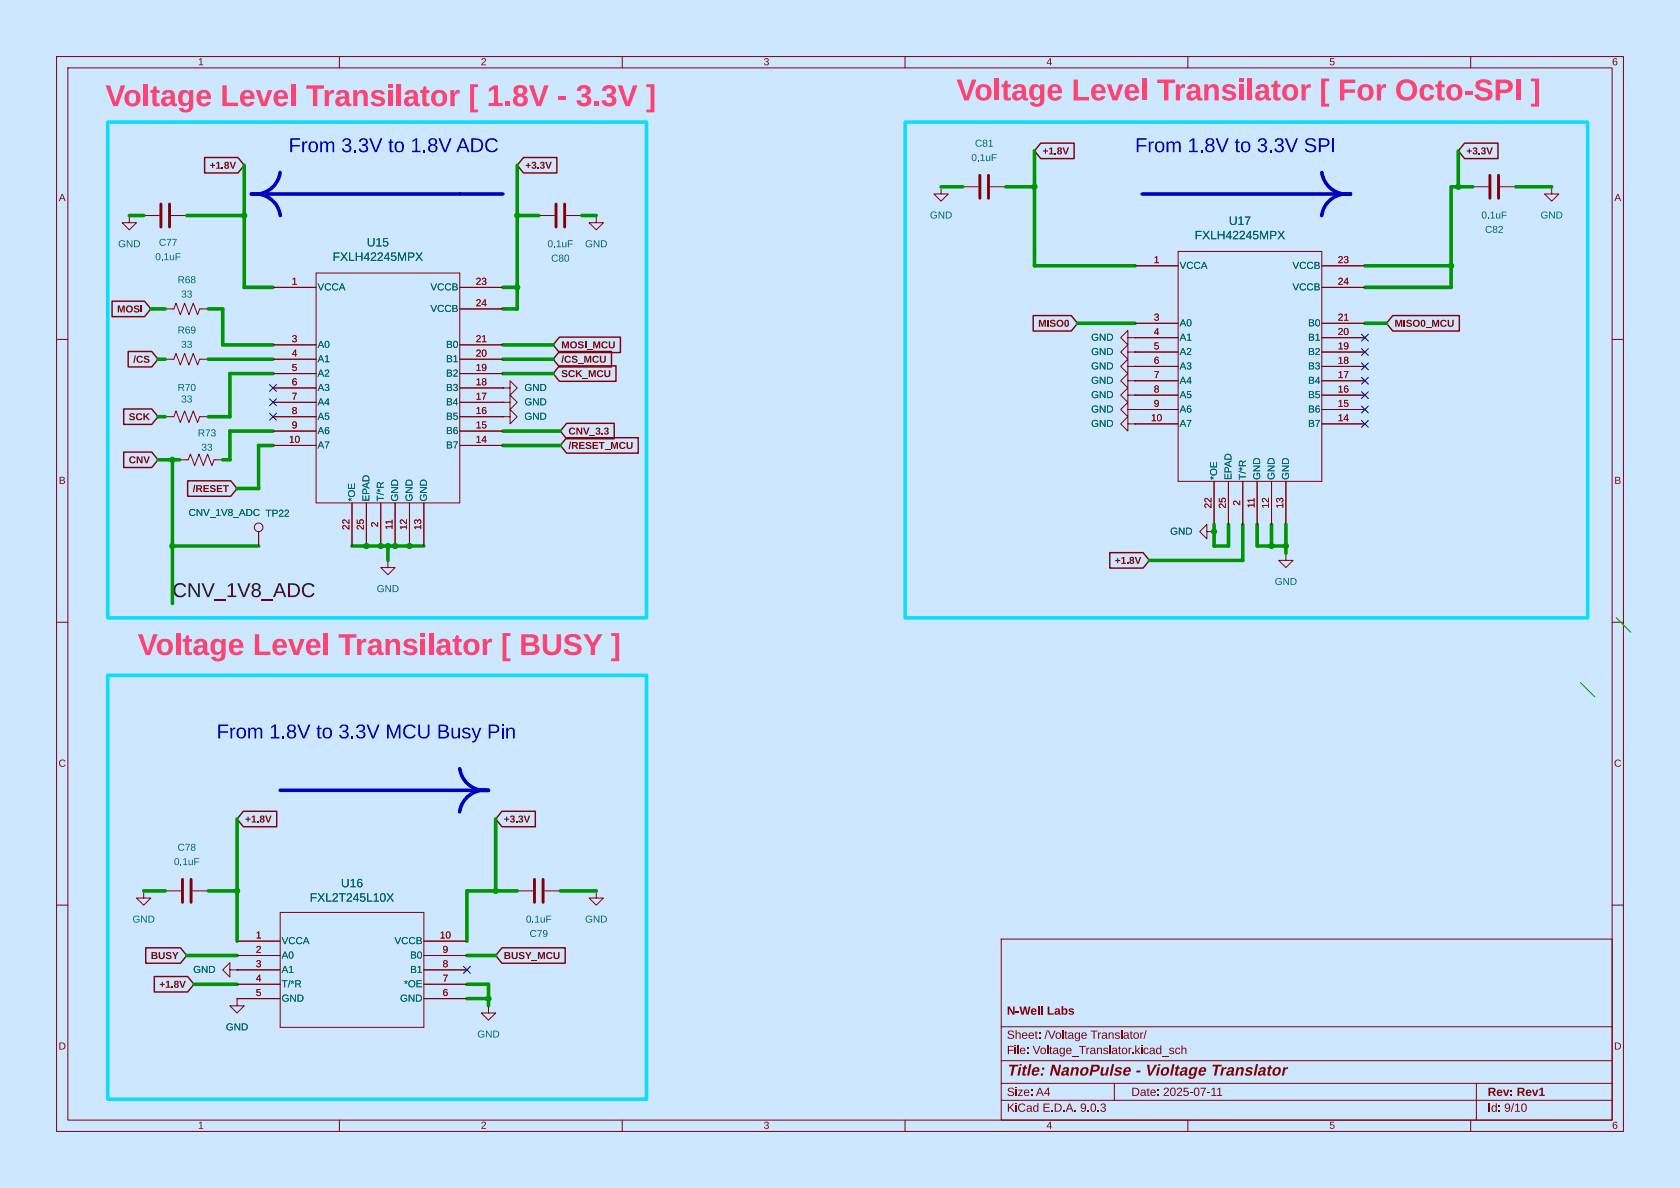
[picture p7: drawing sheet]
<svg xmlns="http://www.w3.org/2000/svg" width="297mm" height="210mm" viewBox="0 0 297 210" stroke-linecap="round" stroke-linejoin="round" font-family="sans-serif">
<path d="M0 0h297v210h-297z" fill="#cce7ff" stroke="#cce7ff" stroke-width=".18"/>
<g fill="none" stroke="#840000" stroke-width=".18">
<path d="M10 10h277v190h-277zM12 12h273v186h-273zM60 10v2M110 10v2M160 10v2M210 10v2M260 10v2M10 60h2M285 60h2M10 110h2M285 110h2M10 160h2"/>
<path d="M177 166h108v32h-108zM285 160h2M60 198v2M110 198v2M160 198v2M177 194.5h108M177 191.5h108M177 187.5h108M177 181.5h108M210 198v2M260 198v2"/>
</g>
<g fill="#840000">
<path d="M178.1 177.9h.4l.6 1.1v-1.1h.3v1.5h-.4l-.6-1.1v1.1h-.3z"/>
<path d="M179.6 178.7h.5v.3h-.5z"/>
<path d="M180.2 177.9h.3l.3 1.2 .2-1.2h.4l.2 1.2 .3-1.2h.3l-.4 1.5h-.3l-.3-1.2-.3 1.2h-.3z"/>
<path d="M182.4 178.4l.1-.1a.52 .52 0 0 1 .6 0 .52 .52 0 0 1 .2 .6h-.8a.23 .23 0 0 0 .2 .3 .23 .23 0 0 0 .3-.1h.2a.53 .53 0 0 1-.6 .3 .53 .53 0 0 1-.3-.7h.7a.22 .22 0 0 0-.2-.3 .22 .22 0 0 0-.3 .3h-.2z"/>
<path d="M183.5 177.9h.3v1.5h-.3z"/>
<path d="M184.1 177.9h.2v1.5h-.2z"/>
<path d="M185.2 177.9h.3v1.2h.8v.3h-1.1z"/>
<path d="M186.6 178.4l.2-.2a.41 .41 0 0 1 .6 .4v.5l.1 .3h-.3l-.1-.2-.2 .2h-.3l-.2-.4 .3 .1a.19 .19 0 0 0 .3 .1 .19 .19 0 0 0 0-.3 .19 .19 0 0 0-.3 .1h-.3a.5 .5 0 0 1 .7-.3l-.1-.3-.2 .2h-.3z"/>
<path d="M187.7 177.9h.3v.6a.45 .45 0 0 1 .6-.2 .45 .45 0 0 1 .1 .7 .41 .41 0 0 1-.3 .4 .41 .41 0 0 1-.4-.2l-.1 .2h-.2v-.6h.3a.26 .26 0 0 0 .2 .4 .26 .26 0 0 0 .2-.4 .26 .26 0 0 0-.2-.4 .26 .26 0 0 0-.2 .4h-.3z"/>
<path d="M189 178.4l.3-.2a.45 .45 0 0 1 .6 .3h-.7v.1l.4 .1a.35 .35 0 0 1 .3 .5 .35 .35 0 0 1-.5 .2l-.5-.2 .2-.1 .2 .1 .3-.1v-.1l-.4-.1a.31 .31 0 0 1-.2-.5z"/>
</g>
<g fill="none" stroke="#840000" stroke-width=".18">
<path d="M22.9 38.1v1.3h1.2l-1.2 1.2-1.3-1.2h1.3M22.9 38.1h.1M25.4 38.1h2.8M30.2 38.1h2.8M95.2 38.1h2.8M100.1 38.1h2.8M105.4 38.1v1.3h1.3l-1.3 1.2-1.3-1.2h1.3M105.4 38.1h.1M166.4 33v1.3h1.2l-1.2 1.3-1.3-1.3h1.3M166.4 33h.1M170.2 33h2.8M175 33h2.8"/>
<path d="M260.3 33h2.8M265.2 33h2.8M274.3 33v1.3h1.3l-1.3 1.3-1.3-1.3h1.3M274.3 33h.1M29.2 54.6h1.5l.4-1 .8 2 .7-2 .8 2 .8-2 .7 2 .4-1h1.5M48.3 50.8h7.6M55.9 48.3h25.4v40.6h-25.4zM81.3 50.8h7.6M81.3 54.6h7.6M199.4 59.7v-1.3l-1.3 1.3 1.3 1.3v-1.3h1.3M200.7 59.7h.1M200.7 47h7.6"/>
<path d="M200.7 57.2h7.6M200.7 59.7h7.6M208.3 44.5h25.4v40.6h-25.4zM233.7 47h7.6M233.7 57.2h7.6M233.7 59.7h7.6M233.7 50.8h7.6M29.2 63.5h1.5l.4-1 .8 2 .7-2 .8 2 .8-2 .7 2 .4-1h1.5M29.2 73.7h1.5l.4-1.1 .8 2.1 .7-2.1 .8 2.1 .8-2.1 .7 2.1 .4-1h1.5M48.3 63.5h7.6M48.3 61h7.6M48.3 66h7.6"/>
<path d="M48.3 68.6h7.6M48.3 71.1h7.6M48.3 73.7h7.6M48.3 76.2h7.6M48.3 78.7h7.6M81.3 63.5h7.6M81.3 61h7.6M81.3 66h7.6M81.3 68.6h7.6M81.3 71.1h7.6M81.3 73.7h7.6M81.3 76.2h7.6"/>
<path d="M81.3 78.7h7.6M88.9 68.6h1.3v-1.3l1.2 1.3-1.2 1.3v-1.3M88.9 68.6h.1M88.9 73.7h1.3v-1.3l1.2 1.3-1.2 1.2v-1.2M88.9 73.7h.1M88.9 71.1h1.3v-1.2l1.2 1.2-1.2 1.3v-1.3M88.9 71.1h.1M199.4 69.9v-1.3l-1.3 1.3 1.3 1.2v-1.2h1.3M199.4 62.2v-1.2l-1.3 1.2 1.3 1.3v-1.3h1.3M199.4 67.3v-1.3l-1.3 1.3 1.3 1.3v-1.3h1.3M199.4 72.4v-1.3l-1.3 1.3 1.3 1.3v-1.3h1.3M199.4 64.8v-1.3l-1.3 1.3 1.3 1.2v-1.2h1.3"/>
<path d="M199.4 74.9v-1.2l-1.3 1.2 1.3 1.3v-1.3h1.3M200.7 69.9h.1M200.7 62.2h.1M200.7 67.3h.1M200.7 72.4h.1M200.7 64.8h.1M200.7 74.9h.1M200.7 62.2h7.6M200.7 64.8h7.6M200.7 67.3h7.6M200.7 69.9h7.6M200.7 72.4h7.6"/>
<path d="M200.7 74.9h7.6M233.7 62.2h7.6M233.7 64.8h7.6M233.7 67.3h7.6M233.7 69.9h7.6M233.7 72.4h7.6M233.7 74.9h7.6M31.7 81.3h1.6l.4-1 .7 2 .8-2 .7 2 .8-2 .8 2 .3-1h1.6M45.7 94v2.5M62.2 88.9v7.6M64.8 88.9v7.6M67.3 88.9v7.6"/>
<path d="M68.6 99.1v1.2h1.2l-1.2 1.3-1.3-1.3h1.3M68.6 99.1h.1M69.8 88.9v7.6M72.4 88.9v7.6M74.9 88.9v7.6M213.4 94v-1.3l-1.3 1.3 1.3 1.3v-1.3h1.2M214.6 94h.1M214.6 85.1v7.6M217.2 85.1v7.6M219.7 85.1v7.6M222.2 85.1v7.6M224.8 85.1v7.6"/>
<path d="M227.3 97.8v1.3h1.3l-1.3 1.2-1.2-1.2h1.2M227.3 97.8h.1M227.3 85.1v7.6M25.4 157.5v1.3h1.3l-1.3 1.2-1.3-1.2h1.3M25.4 157.5h.1M29.2 157.5h2.8M34 157.5h2.8M91.4 157.5h2.8M96.3 157.5h2.8M105.4 157.5v1.3h1.3l-1.3 1.2-1.3-1.2h1.3M105.4 157.5h.1M40.6 171.5v-1.3l-1.2 1.3 1.2 1.2v-1.2h1.3"/>
<path d="M41.9 176.5v1.3h1.3l-1.3 1.3-1.3-1.3h1.3M41.9 176.5h.1M41.9 171.5h.1M41.9 166.4h7.6M41.9 168.9h7.6M41.9 171.5h7.6M41.9 174h7.6M41.9 176.5h7.6M49.5 161.3h25.4v20.3h-25.4zM74.9 166.4h7.6M74.9 168.9h7.6M74.9 171.5h7.6"/>
<path d="M74.9 174h7.6M74.9 176.5h7.6M86.4 177.8v1.3h1.2l-1.2 1.2-1.3-1.2h1.3M86.4 177.8h.1M197 191.5v3M261 191.5v6.5"/>
<circle cx="45.7" cy="93.2" r=".76"/>
</g>
<path d="M28.4 36.1v4M30 36.1v4M98.3 36.1v4M99.8 36.1v4M173.2 31v4.1M174.8 31v4.1M263.4 31v4.1M264.9 31v4.1M32.3 155.4v4.1M33.8 155.4v4.1M94.5 155.4v4.1M96 155.4v4.1" fill="none" stroke="#840000" stroke-width=".51"/>
<g fill="none" stroke="#840000" stroke-width=".25">
<path d="M36.2 27.8h5.9l1.1 1.4-1.1 1.4h-5.9zM92.6 27.8h5.8v2.8h-5.8l-1.2-1.4zM184 25.3h5.9v2.7h-5.9l-1.1-1.3zM258.9 25.3h5.9v2.7h-5.9l-1.1-1.3zM19.8 53.2h5.8l1.1 1.4-1.1 1.4h-5.8zM98.9 59.6h10.8v2.7h-10.8l-1.1-1.3zM182.7 55.8h6.7l1.1 1.4-1.1 1.3h-6.7zM246.2 55.8h11.8v2.7h-11.8l-1.1-1.3zM21.9 72.3h4.9l1.1 1.4-1.1 1.3h-4.9zM21.9 79.9h4.9l1.1 1.4-1.1 1.3h-4.9zM22.7 62.1h4.1l1.1 1.4-1.1 1.4h-4.1zM98.9 62.1h9.2v2.8h-9.2l-1.1-1.4z"/>
<path d="M98.9 64.7h10v2.7h-10l-1.1-1.4zM100.2 74.8h8.4v2.8h-8.4l-1.1-1.4zM100.2 77.4h12.6v2.7h-12.6l-1.1-1.4zM33.2 85h7.6l1.1 1.4-1.1 1.3h-7.6zM196.2 97.7h5.9l1.1 1.4-1.1 1.3h-5.9zM43 143.4h5.9v2.7h-5.9l-1.1-1.3zM88.7 143.4h5.9v2.7h-5.9l-1.1-1.3zM25.8 167.5h6.1l1.1 1.4-1.1 1.4h-6.1zM27.3 172.6h5.9l1.1 1.4-1.1 1.4h-5.9zM88.7 167.5h11.2v2.8h-11.2l-1.1-1.4z"/>
</g>
<path d="M44.4 34.3h44.5M44.5 34.3a4.5 4.5 0 0 1 5.1 3.8M49.5 30.5a4.5 4.5 0 0 1-5 3.8M201.9 34.3h36.9M233.7 30.5a4.5 4.5 0 0 0 5.1 3.8M238.7 34.3a4.5 4.5 0 0 0-5 3.8M81.3 135.9a4.5 4.5 0 0 0 5.1 3.8h-36.9M86.3 139.7a4.5 4.5 0 0 0-5 3.8" fill="none" stroke="#0000c2" stroke-width=".63"/>
<g fill="none" stroke="#009600" stroke-width=".63">
<path d="M22.9 38.1h2.5M33 38.1h10.2M43.2 29.2v21.6h5.1M91.4 38.1h3.8M91.4 29.2v25.4h-2.5M102.9 38.1h2.5M166.4 33h3.8M177.8 33h5.1M182.9 26.7v20.3h17.8M257.8 26.7v6.3M260.3 33h-3.8v17.8h-15.2M268 33h6.3"/>
<path d="M26.7 54.6h2.5M36.8 54.6h2.6v6.4h8.9M88.9 50.8h2.5M190.5 57.2h10.2M241.3 57.2h3.8M241.3 47h15.2M27.9 63.5h1.3M27.9 73.7h1.3M36.8 63.5h11.5M48.3 66h-7.7v7.7h-3.8M48.3 76.2h-7.7v5.1h-1.2M48.3 78.7h-2.6v7.7h-3.8"/>
<path d="M88.9 61h8.9M88.9 63.5h8.9M88.9 78.7h10.2M88.9 76.2h10.2M88.9 66h8.9M27.9 81.3h3.8M30.5 96.5h15.2M30.5 81.3v25.4M62.2 96.5h12.7M68.6 96.5v2.6M214.6 92.7v3.8h2.6v-3.8M219.7 92.7v6.4h-16.5"/>
<path d="M222.2 92.7v3.8h5.1M224.8 92.7v3.8M227.3 92.7v5.1M25.4 157.5h3.8M36.8 157.5h5.1M41.9 144.8v21.6M87.6 144.8v12.7M91.4 157.5h-8.9v8.9M99.1 157.5h6.3M33 168.9h8.9M34.3 174h7.6M82.5 174h3.9v3.8"/>
<path d="M82.5 176.5h3.9M82.5 168.9h5.1"/>
</g>
<path d="M285.7 109.2l2.6 2.6M279.4 120.7l2.5 2.5" fill="none" stroke="#009600" stroke-width=".18"/>
<g fill="none" stroke="#000084" stroke-width=".18">
<path d="M240.7 59.1l1.2 1.2M241.9 59.1l-1.2 1.2M47.7 73.1l1.2 1.2M47.7 68l1.2 1.2M47.7 70.5l1.2 1.2M48.9 73.1l-1.2 1.2M48.9 68l-1.2 1.2M48.9 70.5l-1.2 1.2M240.7 64.2l1.2 1.2M240.7 74.3l1.2 1.2M240.7 71.8l1.2 1.2M240.7 61.6l1.2 1.2"/>
<path d="M240.7 66.7l1.2 1.2M240.7 69.2l1.2 1.3M241.9 64.2l-1.2 1.2M241.9 74.3l-1.2 1.2M241.9 71.8l-1.2 1.2M241.9 61.6l-1.2 1.2M241.9 66.7l-1.2 1.2M241.9 69.2l-1.2 1.3M81.9 170.8l1.3 1.3M83.2 170.8l-1.3 1.3"/>
</g>
<path d="M19 21.6h95.3v87.6h-95.3zM160 21.6h120.7v87.6h-120.7zM19 119.4h95.3v74.9h-95.3z" fill="none" stroke="#0edcff" stroke-width=".63"/>
<g fill="#009600" stroke="#009600" stroke-width=".18">
<circle cx="86.4" cy="176.5" r=".46"/>
<circle cx="87.6" cy="157.5" r=".46"/>
<circle cx="224.8" cy="96.5" r=".46"/>
<circle cx="227.3" cy="96.5" r=".46"/>
<circle cx="214.6" cy="94" r=".46"/>
<circle cx="43.2" cy="38.1" r=".46"/>
<circle cx="67.3" cy="96.5" r=".46"/>
<circle cx="69.8" cy="96.5" r=".46"/>
<circle cx="64.8" cy="96.5" r=".46"/>
<circle cx="68.6" cy="96.5" r=".46"/>
<circle cx="30.5" cy="81.3" r=".46"/>
<circle cx="256.5" cy="47" r=".46"/>
<circle cx="182.9" cy="33" r=".46"/>
<circle cx="257.8" cy="33" r=".46"/>
<circle cx="91.4" cy="38.1" r=".46"/>
<circle cx="72.4" cy="96.5" r=".46"/>
<circle cx="91.4" cy="50.8" r=".46"/>
<circle cx="30.5" cy="96.5" r=".46"/>
<circle cx="41.9" cy="157.5" r=".46"/>
</g>
<g font-size="5.3" fill="#ff4272">
<text x="18.6" y="20.2">Voltage Level Transilator [ 1.8V - 3.3V ]</text>
<text x="169.1" y="19.1">Voltage Level Transilator [ For Octo-SPI ]</text>
<text x="24.4" y="117.2">Voltage Level Transilator [ BUSY ]</text>
</g>
<g font-size="3.5" fill="#0000c2">
<text x="51" y="27.8">From 3.3V to 1.8V ADC</text>
<text x="200.7" y="27.8">From 1.8V to 3.3V SPI</text>
<text x="38.3" y="131.5">From 1.8V to 3.3V MCU Busy Pin</text>
</g>
<text font-size="3.5" fill="#0f0f0f" x="30.5" y="106">CNV_1V8_ADC</text>
<text font-size="2.8" fill="#840000" x="178" y="190.9">Title: NanoPulse - Violtage Translator</text>
<g font-size="2.1" fill="#006464">
<text x="217.2" y="40.3">U17</text>
<text x="58.8" y="46.7">FXLH42245MPX</text>
<text x="64.8" y="44.1">U15</text>
<text x="211.2" y="42.9">FXLH42245MPX</text>
<text x="54.8" y="159.9">FXL2T245L10X</text>
<text x="60.3" y="157.4">U16</text>
</g>
<g font-size="2.1" fill="#840000">
<text x="178" y="184.2">Sheet: /Voltage Translator/</text>
<text x="178" y="186.9">File: Voltage_Translator.kicad_sch</text>
<text x="178" y="197.1">KiCad E.D.A. 9.0.3</text>
<text x="178" y="194.3">Size: A4</text>
<text x="200" y="194.3">Date: 2025-07-11</text>
<text x="263" y="194.3">Rev: Rev1</text>
<text x="263" y="197.1">Id: 9/10</text>
</g>
<g font-size="1.8" fill="#840000">
<text x="35" y="12">1</text>
<text x="85" y="12">2</text>
<text x="135" y="12">3</text>
<text x="185" y="12">4</text>
<text x="235" y="12">5</text>
<text x="285" y="12">6</text>
<text x="184.3" y="27.8">+1.8V</text>
<text x="259.2" y="27.8">+3.3V</text>
<text x="37.1" y="30.3">+1.8V</text>
<text x="92.9" y="30.3">+3.3V</text>
<text x="10.4" y="36">A</text>
<text x="285.4" y="36">A</text>
<text x="20.7" y="55.7">MOSI</text>
<text x="183.5" y="58.2">MISO0</text>
<text x="246.5" y="58.2">MISO0_MCU</text>
<text x="23.5" y="64.6">/CS</text>
<text x="99.2" y="64.6">/CS_MCU</text>
<text x="99.2" y="62">MOSI_MCU</text>
<text x="99.2" y="67.1">SCK_MCU</text>
<text x="22.8" y="74.7">SCK</text>
<text x="100.5" y="77.3">CNV_3.3</text>
<text x="22.8" y="82.4">CNV</text>
<text x="100.5" y="79.8">/RESET_MCU</text>
<text x="10.4" y="86">B</text>
<text x="34.1" y="87.4">/RESET</text>
<text x="285.4" y="86">B</text>
<text x="197.1" y="100.1">+1.8V</text>
<text x="10.3" y="136">C</text>
<text x="285.3" y="136">C</text>
<text x="43.3" y="145.9">+1.8V</text>
<text x="89.1" y="145.9">+3.3V</text>
<text x="26.7" y="170">BUSY</text>
<text x="89.1" y="170">BUSY_MCU</text>
<text x="28.2" y="175.1">+1.8V</text>
<text x="10.3" y="186">D</text>
<text x="285.3" y="186">D</text>
<text x="35" y="200">1</text>
<text x="85" y="200">2</text>
<text x="135" y="200">3</text>
<text x="185" y="200">4</text>
<text x="235" y="200">5</text>
<text x="285" y="200">6</text>
</g>
<g font-size="1.8" fill="#006464">
<text x="171.7" y="28.9">0.1uF</text>
<text x="172.4" y="26.4">C81</text>
<text x="164.4" y="39.1">GND</text>
<text x="261.9" y="39.1">0.1uF</text>
<text x="262.5" y="41.6">C82</text>
<text x="272.3" y="39.1">GND</text>
<text x="20.9" y="44.2">GND</text>
<text x="27.4" y="46.5">0.1uF</text>
<text x="28.1" y="43.9">C77</text>
<text x="96.8" y="44.2">0.1uF</text>
<text x="97.4" y="46.7">C80</text>
<text x="103.4" y="44.2">GND</text>
<text x="208.5" y="48">VCCA</text>
<text x="228.5" y="48">VCCB</text>
<text x="31.4" y="50.5">R68</text>
<text x="32" y="53.1">33</text>
<text x="56.1" y="51.8">VCCA</text>
<text x="76.1" y="51.8">VCCB</text>
<text x="228.5" y="51.8">VCCB</text>
<text x="31.4" y="59.4">R69</text>
<text x="76.1" y="55.6">VCCB</text>
<text x="208.5" y="58.1">A0</text>
<text x="231.3" y="58.1">B0</text>
<text x="32" y="62">33</text>
<text x="56.1" y="62">A0</text>
<text x="56.1" y="64.5">A1</text>
<text x="78.9" y="62">B0</text>
<text x="78.9" y="64.5">B1</text>
<text x="192.9" y="63.2">GND</text>
<text x="192.9" y="65.8">GND</text>
<text x="192.9" y="60.7">GND</text>
<text x="208.5" y="60.7">A1</text>
<text x="208.5" y="63.2">A2</text>
<text x="208.5" y="65.8">A3</text>
<text x="231.3" y="60.7">B1</text>
<text x="231.3" y="63.2">B2</text>
<text x="231.3" y="65.8">B3</text>
<text x="31.4" y="69.6">R70</text>
<text x="32" y="71.6">33</text>
<text x="56.1" y="67">A2</text>
<text x="56.1" y="69.6">A3</text>
<text x="78.9" y="67">B2</text>
<text x="78.9" y="69.6">B3</text>
<text x="92.7" y="69.6">GND</text>
<text x="192.9" y="70.8">GND</text>
<text x="192.9" y="68.3">GND</text>
<text x="208.5" y="68.3">A4</text>
<text x="208.5" y="70.8">A5</text>
<text x="231.3" y="68.3">B4</text>
<text x="231.3" y="70.8">B5</text>
<text x="35" y="77.6">R73</text>
<text x="56.1" y="72.1">A4</text>
<text x="56.1" y="74.7">A5</text>
<text x="56.1" y="77.2">A6</text>
<text x="78.9" y="72.1">B4</text>
<text x="78.9" y="74.7">B5</text>
<text x="78.9" y="77.2">B6</text>
<text x="92.7" y="74.7">GND</text>
<text x="92.7" y="72.1">GND</text>
<text x="192.9" y="73.4">GND</text>
<text x="192.9" y="75.9">GND</text>
<text x="208.5" y="73.4">A6</text>
<text x="208.5" y="75.9">A7</text>
<text x="231.3" y="73.4">B6</text>
<text x="231.3" y="75.9">B7</text>
<text x="35.6" y="80.1">33</text>
<text x="56.1" y="79.7">A7</text>
<text x="78.9" y="79.7">B7</text>
<text x="63.2" y="88.6" transform="rotate(-90 63.2 88.6)">*OE</text>
<text x="65.8" y="88.6" transform="rotate(-90 65.8 88.6)">EPAD</text>
<text x="68.3" y="88.6" transform="rotate(-90 68.3 88.6)">T/*R</text>
<text x="70.8" y="88.6" transform="rotate(-90 70.8 88.6)">GND</text>
<text x="73.4" y="88.6" transform="rotate(-90 73.4 88.6)">GND</text>
<text x="75.9" y="88.6" transform="rotate(-90 75.9 88.6)">GND</text>
<text x="215.6" y="84.8" transform="rotate(-90 215.6 84.8)">*OE</text>
<text x="218.2" y="84.8" transform="rotate(-90 218.2 84.8)">EPAD</text>
<text x="220.7" y="84.8" transform="rotate(-90 220.7 84.8)">T/*R</text>
<text x="223.2" y="84.8" transform="rotate(-90 223.2 84.8)">GND</text>
<text x="225.8" y="84.8" transform="rotate(-90 225.8 84.8)">GND</text>
<text x="228.3" y="84.8" transform="rotate(-90 228.3 84.8)">GND</text>
<text x="33.3" y="91.7">CNV_1V8_ADC TP22</text>
<text x="206.9" y="95">GND</text>
<text x="66.6" y="105.1">GND</text>
<text x="225.4" y="103.9">GND</text>
<text x="30.7" y="153.4">0.1uF</text>
<text x="31.4" y="150.9">C78</text>
<text x="23.4" y="163.6">GND</text>
<text x="49.8" y="167.4">VCCA</text>
<text x="69.7" y="167.4">VCCB</text>
<text x="93" y="163.6">0.1uF</text>
<text x="93.6" y="166.1">C79</text>
<text x="103.4" y="163.6">GND</text>
<text x="34.2" y="172.4">GND</text>
<text x="49.8" y="169.9">A0</text>
<text x="49.8" y="172.4">A1</text>
<text x="72.5" y="169.9">B0</text>
<text x="72.5" y="172.4">B1</text>
<text x="49.8" y="175">T/*R</text>
<text x="49.8" y="177.5">GND</text>
<text x="70.7" y="177.5">GND</text>
<text x="71.4" y="175">*OE</text>
<text x="39.9" y="182.6">GND</text>
<text x="84.4" y="183.9">GND</text>
</g>
<g font-size="1.8" fill="#a90000">
<text x="204" y="46.7">1</text>
<text x="236.5" y="46.7">23</text>
<text x="51.6" y="50.5">1</text>
<text x="84.1" y="50.5">23</text>
<text x="236.5" y="50.5">24</text>
<text x="84.1" y="54.4">24</text>
<text x="204" y="56.9">3</text>
<text x="204" y="59.4">4</text>
<text x="236.5" y="56.9">21</text>
<text x="236.5" y="59.4">20</text>
<text x="51.6" y="60.7">3</text>
<text x="51.6" y="63.2">4</text>
<text x="51.6" y="65.8">5</text>
<text x="84.1" y="60.7">21</text>
<text x="84.1" y="63.2">20</text>
<text x="84.1" y="65.8">19</text>
<text x="204" y="62">5</text>
<text x="204" y="64.5">6</text>
<text x="236.5" y="62">19</text>
<text x="236.5" y="64.5">18</text>
<text x="51.6" y="68.3">6</text>
<text x="51.6" y="70.9">7</text>
<text x="84.1" y="68.3">18</text>
<text x="84.1" y="70.9">17</text>
<text x="204" y="67.1">7</text>
<text x="204" y="69.6">8</text>
<text x="236.5" y="67.1">17</text>
<text x="236.5" y="69.6">16</text>
<text x="51.6" y="73.4">8</text>
<text x="51.6" y="75.9">9</text>
<text x="84.1" y="73.4">16</text>
<text x="84.1" y="75.9">15</text>
<text x="203.5" y="74.7">10</text>
<text x="204" y="72.1">9</text>
<text x="236.5" y="72.1">15</text>
<text x="236.5" y="74.7">14</text>
<text x="51.1" y="78.5">10</text>
<text x="84.1" y="78.5">14</text>
<text x="214.4" y="89.9" transform="rotate(-90 214.4 89.9)">22</text>
<text x="216.9" y="89.9" transform="rotate(-90 216.9 89.9)">25</text>
<text x="219.5" y="89.4" transform="rotate(-90 219.5 89.4)">2</text>
<text x="222" y="89.8" transform="rotate(-90 222 89.8)">11</text>
<text x="224.5" y="89.9" transform="rotate(-90 224.5 89.9)">12</text>
<text x="227.1" y="89.9" transform="rotate(-90 227.1 89.9)">13</text>
<text x="62" y="93.7" transform="rotate(-90 62 93.7)">22</text>
<text x="64.5" y="93.7" transform="rotate(-90 64.5 93.7)">25</text>
<text x="67.1" y="93.2" transform="rotate(-90 67.1 93.2)">2</text>
<text x="69.6" y="93.6" transform="rotate(-90 69.6 93.6)">11</text>
<text x="72.1" y="93.7" transform="rotate(-90 72.1 93.7)">12</text>
<text x="74.7" y="93.7" transform="rotate(-90 74.7 93.7)">13</text>
<text x="45.2" y="166.1">1</text>
<text x="77.8" y="166.1">10</text>
<text x="45.2" y="168.7">2</text>
<text x="45.2" y="171.2">3</text>
<text x="45.2" y="173.7">4</text>
<text x="78.2" y="168.7">9</text>
<text x="78.2" y="171.2">8</text>
<text x="78.2" y="173.7">7</text>
<text x="45.2" y="176.3">5</text>
<text x="78.2" y="176.3">6</text>
</g>
</svg>
